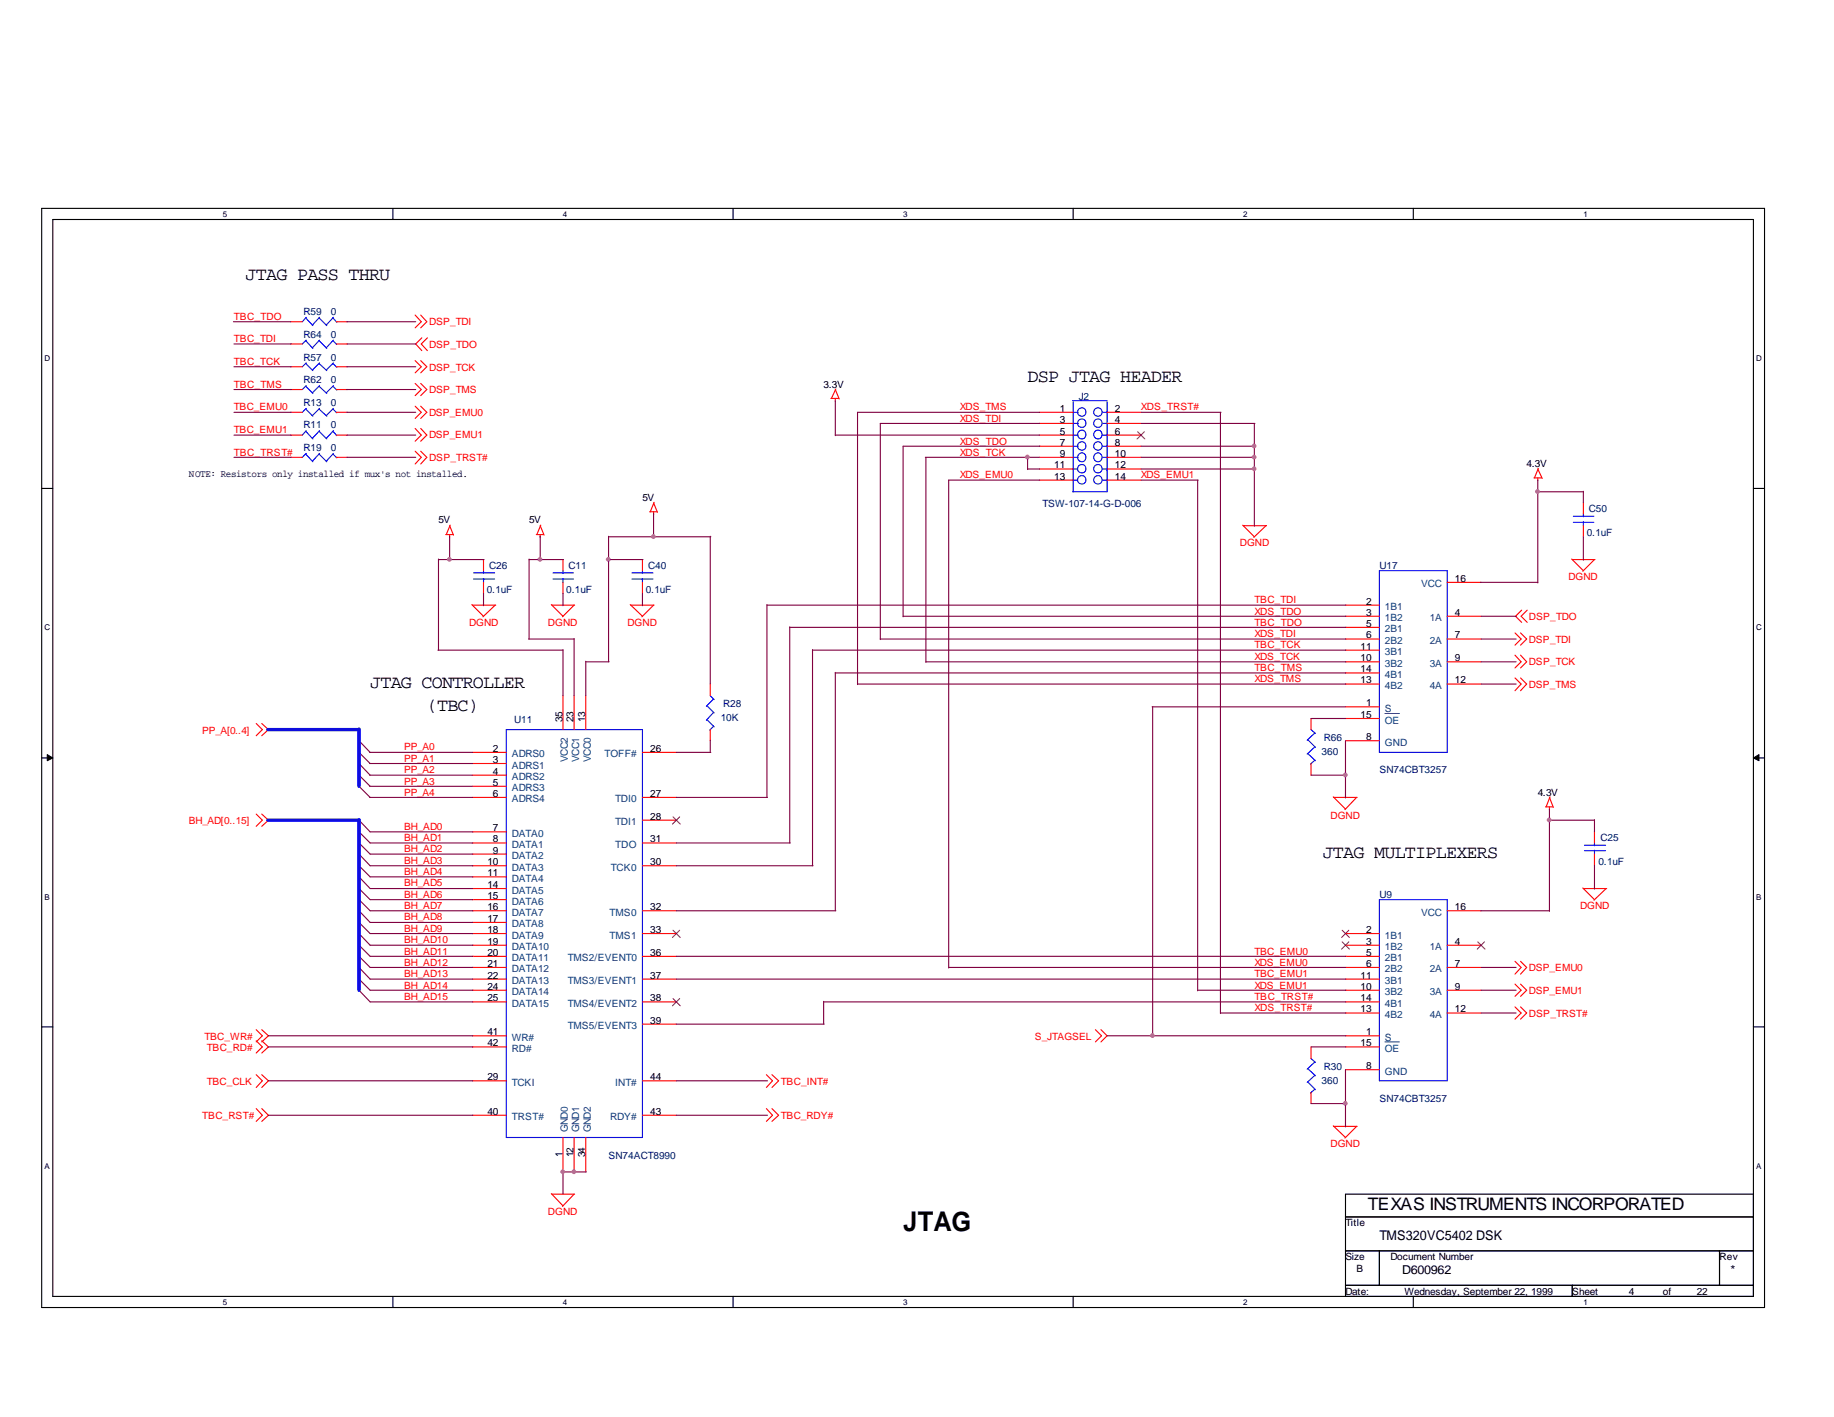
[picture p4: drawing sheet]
<svg xmlns="http://www.w3.org/2000/svg" width="279mm" height="216mm" viewBox="0 0 279 216" stroke-linecap="round" stroke-linejoin="round" font-family="sans-serif">
<g fill="none" stroke="#000" stroke-width=".17">
<path d="M6.3 31.8h262.5v167.4h-262.5zM8 33.4h259.1v164.1h-259.1zM59.9 31.8v1.6M111.7 31.8v1.6M163.5 31.8v1.6M215.3 31.8v1.6M6.3 74.4h1.7M267.1 74.4h1.7M6.3 115.5h1.7M267.1 115.5h1.7M6.3 156.5h1.7M267.1 156.5h1.7"/>
<path d="M59.9 197.5v1.7M111.7 197.5v1.7M163.5 197.5v1.7M205 185.4h62.1M205 190.6h62.1M205 195.8h62.1M210.1 190.6v5.2M215.3 197.5v1.7M239.5 195.8v1.7M262 190.6v5.2M267.1 181.9h-62.1v15.6"/>
</g>
<g fill="#000" stroke="#000" stroke-width=".15">
<path d="M7.2 115l.8 .5-.8 .4z" fill-rule="evenodd"/>
<path d="M267.1 115.5l.9-.5v.9z" fill-rule="evenodd"/>
</g>
<g fill="none" stroke="#f00" stroke-width=".17">
<path d="M44.3 49h1.8M44.3 52.4h1.8M44.3 55.9h1.8M44.3 59.4h1.8M51.2 49h1.7M51.2 52.4h1.7M51.2 55.9h1.7M51.2 59.4h1.7M63.2 48l1 1-1 1M63.2 54.9l1 1-1 .9M63.2 58.4l1 1-1 .9M64.1 48l.9 1-.9 1"/>
<path d="M64.1 54.9l.9 1-.9 .9M64.1 58.4l.9 1-.9 .9M64.3 51.5l-1 .9 1 1M65.1 51.5l-.9 .9 .9 1M127.3 59.4l.5 1.4M127.3 59.3l-.6 1.4M44.3 66.3h1.8M44.3 69.7h1.8M44.3 62.8h1.8M51.2 66.3h1.7M51.2 69.7h1.7M51.2 62.8h1.7"/>
<path d="M63.2 61.9l1 .9-1 1M63.2 65.3l1 1-1 .9M63.2 68.7l1 1-1 1M64.1 61.9l.9 .9-.9 1M64.1 65.3l.9 1-.9 .9M64.1 68.7l.9 1-.9 1M99 78h1.1M99.6 78v.4M99.6 76.6l.6 1.5M99.7 76.5l-.6 1.5M126.6 60.7h1.2M127.3 60.7v.4"/>
<path d="M158.3 66.3h5.2M158.3 69.7h5.2M158.3 62.8h5.2M158.3 64.5h5.2M158.3 68h5.2M158.3 71.5h5.2M158.3 73.2h5.2M168.7 66.3h5.1M168.7 69.7h5.1M168.7 62.8h5.1M168.7 64.5h5.1M168.7 68h5.1"/>
<path d="M168.7 71.5h5.1M168.7 73.2h5.1M233.7 72.8h1.2M234.3 72.8v.4M234.3 71.5l.6 1.4M234.4 71.4l-.6 1.4M241.2 76.6v1.7M67.9 81.4h1.1M68.5 81.4v.5M68.5 80.1l.6 1.4M68.6 80l-.6 1.4M71.9 92.1l1.8 1.8"/>
<path d="M72 92.2h3.5M73.7 85.3v1.7M73.7 88.7v1.7M75.4 92.2l-1.8 1.8M81.7 81.4h1.1M82.3 81.4v.5M82.3 80.1l.6 1.4M82.4 80l-.6 1.4M84 92.1l1.8 1.8M84.1 92.2h3.4M85.8 85.3v1.7M85.8 88.7v1.7"/>
<path d="M87.5 92.2l-1.8 1.8M96 92.1l1.9 1.8M96.1 92.2h3.6M97.9 85.3v1.7M97.9 88.7v1.7M99.6 92.2l-1.8 1.8M189.3 80l1.8 1.8M189.4 80.1h3.6M192.9 80.1l-1.9 1.8M205 92.2h5.1M205 93.9h5.1M205 97.4h5.1"/>
<path d="M205 99.1h5.1M205 95.6h5.1M220.5 93.9h5.1M220.5 97.4h5.1M220.5 88.7h5.1M230.8 96.4l.9 1-.9 .9M230.8 99.8l.9 1-.9 1M231.6 96.4l1 1-1 .9M231.6 99.8l1 1-1 1M231.8 93l-.9 .9 .9 .9M232.7 93l-1 .9 1 .9M239.4 85.2l1.8 1.8"/>
<path d="M239.5 85.3h3.5M241.2 80.1v1.7M242.9 85.3l-1.8 1.7M39 110.2l1 1-1 .9M39.9 110.2l1 1-1 .9M72 114.6h5.1M72 116.3h5.1M72 118.1h5.1M72 119.8h5.1M85.8 106v5.2M87.5 106v5.2M89.2 106v5.2"/>
<path d="M97.9 114.6h5.1M108.2 104.2v1.8M108.2 111.2v1.7M199.7 109.5v1.7M199.7 116.3v1.8M205 102.5h5.1M205 100.8h5.1M205 104.2h5.1M205 107.7h5.1M205 109.5h5.1M205 112.9h5.1M220.5 100.8h5.1"/>
<path d="M220.5 104.2h5.1M230.8 103.3l.9 .9-.9 1M231.6 103.3l1 .9-1 1M39 124l1 1-1 .9M39.9 124l1 1-1 .9M72 121.5h5.1M72 135.4h5.1M72 138.8h5.1M72 131.9h5.1M72 126.7h5.1M72 128.4h5.1M72 130.1h5.1"/>
<path d="M72 133.6h5.1M72 137.1h5.1M97.9 121.5h5.1M97.9 138.8h5.1M97.9 131.9h5.1M97.9 125h5.1M97.9 128.4h5.1M203.1 121.4l1.9 1.9M203.2 121.5h3.6M206.7 121.5l-1.8 1.9M220.5 138.8h5.1M235.5 122.9h1.1"/>
<path d="M236.1 122.9v.5M236.1 121.5l.5 1.5M236.1 121.4l-.6 1.5M241.1 135.3l1.8 1.8M241.2 135.4h3.6M242.9 126.7v1.7M242.9 130.1v1.8M244.7 135.4l-1.9 1.8M39 156.9l1 .9-1 1M39 158.6l1 .9-1 .9M39.9 156.9l1 .9-1 1M39.9 158.6l1 .9-1 .9"/>
<path d="M72 142.2h5.1M72 145.7h5.1M72 149.2h5.1M72 159.5h5.1M72 157.8h5.1M72 152.7h5.1M72 140.5h5.1M72 144h5.1M72 147.4h5.1M72 150.9h5.1M97.9 142.2h5.1M97.9 145.7h5.1"/>
<path d="M97.9 149.2h5.1M97.9 152.7h5.1M97.9 156h5.1M166.9 156.9l.9 .9-.9 1M167.7 156.9l1 .9-1 1M199.7 159.5v1.8M205 142.2h5.1M205 145.7h5.1M205 149.2h5.1M205 159.5h5.1M205 157.8h5.1M205 152.7h5.1"/>
<path d="M205 144h5.1M205 147.4h5.1M205 150.9h5.1M205 154.3h5.1M220.5 144h5.1M220.5 147.4h5.1M220.5 150.9h5.1M220.5 154.3h5.1M230.8 149.9l.9 1-.9 .9M230.8 153.4l.9 .9-.9 1M230.8 146.5l.9 .9-.9 1M231.6 149.9l1 1-1 .9"/>
<path d="M231.6 153.4l1 .9-1 1M231.6 146.5l1 .9-1 1M39 163.7l1 1-1 1M39 168.9l1 1-1 1M39.9 163.7l1 1-1 1M39.9 168.9l1 1-1 1M72 164.7h5.1M72 169.9h5.1M85.8 173.3v5.3M87.5 173.3v5.3M89.2 173.3v5.3M97.9 164.7h5.1"/>
<path d="M97.9 169.9h5.1M116.8 168.9l.9 1-.9 1M116.8 163.7l.9 1-.9 1M117.6 168.9l1 1-1 1M117.6 163.7l1 1-1 1M199.7 166.5v1.6M203.1 171.5l1.9 1.8M203.2 171.6h3.6M205 163h5.1M206.7 171.6l-1.8 1.8M84 181.9l1.8 1.8M84.1 181.9h3.4"/>
<path d="M87.5 181.9l-1.8 1.9"/>
</g>
<g fill="none" stroke="#00f" stroke-width=".17">
<path d="M46.6 48.4l1.1 1.2M46.6 51.9l1.1 1.2M46.6 55.4l1.1 1.1M46.6 58.8l1.1 1.1M46.7 48.3l-.6 .7M46.7 51.8l-.6 .6M46.7 55.3l-.6 .6M46.7 58.8l-.6 .6M48.6 48.4l1.2 1.2M48.6 51.9l1.2 1.2M48.6 55.4l1.2 1.1M48.6 58.8l1.2 1.1"/>
<path d="M48.7 48.3l-1.1 1.2M48.7 51.8l-1.1 1.2M48.7 55.3l-1.1 1.1M48.7 58.8l-1.1 1.1M50.7 48.4l.6 .7M50.7 51.9l.6 .6M50.7 55.4l.6 .6M50.7 58.8l.6 .6M50.8 48.3l-1.1 1.2M50.8 51.8l-1.1 1.2M50.8 55.3l-1.1 1.1M50.8 58.8l-1.1 1.1"/>
<path d="M46.6 65.7l1.1 1.2M46.6 69.2l1.1 1.2M46.6 62.3l1.1 1.1M46.7 65.6l-.6 .7M46.7 69.1l-.6 .6M46.7 62.2l-.6 .6M48.6 65.7l1.2 1.2M48.6 69.2l1.2 1.2M48.6 62.3l1.2 1.1M48.7 65.6l-1.1 1.2M48.7 69.1l-1.1 1.2M48.7 62.2l-1.1 1.1"/>
<path d="M50.7 65.7l.6 .7M50.7 69.2l.6 .6M50.7 62.3l.6 .6M50.8 65.6l-1.1 1.2M50.8 69.1l-1.1 1.2M50.8 62.2l-1.1 1.1M163.4 61h5.3M163.4 71.5h.8M163.4 73.2h.8M163.5 62.8h.8M163.5 64.5h.8M163.5 66.3h.8"/>
<path d="M163.5 68h.8M163.5 69.7h.8M163.5 61.2v13.7M168 62.8h.7M168 64.5h.7M168 66.3h.7M168 68h.7M168 69.7h.7M168 71.5h.7M168 73.2h.7M168.7 61.2v13.7h-5.3M239.7 79.6h3.1"/>
<path d="M239.7 78.7h3.1M241.2 78.3v.4M241.2 79.5v.6M72.1 88.2h3.3M72.1 87.3h3.3M73.7 87v.4M73.7 88.1v.6M84.2 88.2h3.2M84.2 87.3h3.2M85.8 87v.4M85.8 88.1v.6M96.3 88.2h3.2"/>
<path d="M96.3 87.3h3.2M97.9 87v.4M97.9 88.1v.6M210.1 87h10.4v27.6h-10.4zM77.1 111.2h20.8v62.1h-20.8zM107.7 107.5l1.1 1.1M107.7 109.6l1.1 1.1M108.2 106l.6 .6M108.7 106.5l-1.1 1.1M108.7 108.5l-1.1 1.2M108.7 110.7l-.6 .6M199.2 112.7l1.2 1.2"/>
<path d="M199.2 114.8l1.2 1.1M199.7 111.2l.7 .6M200.3 111.7l-1.2 1.1M200.3 113.8l-1.2 1.1M200.3 115.8l-.7 .6M210.1 137.1h10.4v27.6h-10.4zM241.4 129.6h3.2M241.4 128.8h3.2M242.9 128.4v.5M242.9 129.5v.6M199.2 162.8l1.2 1.1M199.2 164.8l1.2 1.2"/>
<path d="M199.7 161.3l.7 .6M200.3 161.8l-1.2 1.1M200.3 163.8l-1.2 1.1M200.3 165.9l-.7 .6"/>
<circle cx="164.8" cy="66.2" r=".65"/>
<circle cx="164.8" cy="69.7" r=".65"/>
<circle cx="164.8" cy="62.8" r=".64"/>
<circle cx="164.8" cy="73.1" r=".64"/>
<circle cx="164.8" cy="64.5" r=".64"/>
<circle cx="164.8" cy="68" r=".64"/>
<circle cx="164.8" cy="71.4" r=".64"/>
<circle cx="167.2" cy="66.2" r=".65"/>
<circle cx="167.2" cy="69.7" r=".65"/>
<circle cx="167.3" cy="73.1" r=".64"/>
<circle cx="167.3" cy="62.8" r=".64"/>
<circle cx="167.3" cy="68" r=".64"/>
<circle cx="167.3" cy="64.5" r=".64"/>
<circle cx="167.3" cy="71.4" r=".64"/>
</g>
<g fill="none" stroke="#804000" stroke-width=".15">
<path d="M173.3 65.8l1.1 1.1M174.3 65.8l-1.1 1.1M102.5 124.5l1.1 1.1M103.5 124.5l-1.1 1.1M102.5 141.7l1.1 1.1M102.5 152.1l1.1 1.1M103.5 141.7l-1.1 1.1M103.5 152.1l-1.1 1.1M204.5 141.7l1.1 1.1M204.5 143.5l1.1 1.1M205.5 141.7l-1.1 1.1M205.5 143.5l-1.1 1.1"/>
<path d="M225.1 143.5l1.1 1.1M226.1 143.5l-1.1 1.1"/>
</g>
<path d="M211 108.7h2.2M211 158.8h2.2" fill="none" stroke="#004080" stroke-width=".15"/>
<g fill="none" stroke="#800040" stroke-width=".17">
<path d="M35.6 49h8.7M35.6 52.4h8.8M35.6 55.9h8.8M35.6 59.4h8.8M52.8 49h10.5M52.8 52.4h10.5M52.8 55.9h10.5M52.8 59.4h10.5M35.6 69.7h8.8M35.6 62.8h8.8M35.6 66.3h8.8M52.8 69.7h10.5"/>
<path d="M52.8 62.8h10.5M52.8 66.3h10.5M99.6 78.2v3.6M127.3 61v5.4M127.3 66.3h31.1M141 69.7h17.3M141.1 69.7v31.2M156.5 69.7v1.8M156.5 71.5h1.9M158.4 73.2h-13.9v74.3M158.4 64.5h-24.3v33M158.4 68h-20.8v26"/>
<path d="M158.4 62.8h-27.8v41.5M173.8 69.7h17.4M173.8 73.2h8.7M173.8 64.5h17.4M173.8 62.8h12.2M173.8 71.5h17.4M173.8 68h17.4M182.5 73.2v77.8M185.9 62.8v91.6M191.1 64.5v15.7M234.2 74.9h7M234.3 73.2v15.6"/>
<path d="M241.2 74.8v1.8M66.7 99.1h19.1M66.8 85.3h6.9M66.8 85.2v13.9M68.5 81.7v3.6M73.7 90.4v1.9M80.5 97.4h7M80.6 85.2v12.2M80.6 85.3h5.3M82.3 81.7v3.6M85.8 90.4v1.9M85.8 99v7"/>
<path d="M87.5 97.3v8.7M92.7 81.7v19.1M92.7 85.3h5.3M92.7 81.8h15.6M97.9 90.4v1.9M108.2 81.7v22.5M116.8 92.1v29.4M116.8 92.2h88.3M120.3 95.6h84.8M120.3 95.5v32.9M123.8 99v32.9M123.8 99.1h81.3"/>
<path d="M134.1 97.4h71M137.6 93.9h67.5M225.6 88.7h8.7M225.6 97.4h5.4M225.6 93.9h5.4M241.2 81.8v3.5M54.6 114.6l1.8 1.7M54.6 118l1.8 1.8M54.6 112.8l1.8 1.8M54.6 119.7l1.8 1.8M54.6 116.2l1.8 1.9M56.3 118.1h15.7"/>
<path d="M56.3 114.6h15.7M56.3 119.8h15.7M56.3 116.3h15.7M89.2 100.8h3.6M89.2 100.8v5.2M103 114.6h5.3M108.2 112.8v1.8M127.3 102.4v36.4M127.3 102.5h77.8M130.6 104.2h74.5M141.1 100.8h64M175.5 107.7h29.5"/>
<path d="M175.6 107.7v50.2M199.7 109.5h5.4M199.7 118.1h5.4M205 112.9v8.7M225.6 100.8h5.4M225.6 104.2h5.4M54.6 133.5l1.8 1.9h15.7M54.6 137l1.8 1.8h15.7M54.6 135.3l1.8 1.8h15.7M54.6 126.7l1.8 1.7h15.7M54.6 131.8l1.8 1.8h15.7M54.6 128.4l1.8 1.7h15.7"/>
<path d="M54.6 124.9l1.8 1.8h15.7M54.6 130l1.8 1.9h15.7M54.6 138.7l1.8 1.8h15.7M56.3 121.5h15.7M103 138.8h24.3M103 128.4h17.4M103 131.9h20.9M103 121.5h13.9M225.6 138.8h10.5M236 125h6.9M236.1 123.3v15.6M242.9 124.9v1.8"/>
<path d="M242.9 131.9v3.6M40.9 159.5h31.2M40.9 157.8h31.2M54.6 145.6l1.8 1.8h15.7M54.6 143.9l1.8 1.8h15.7M54.6 150.8l1.8 1.9h15.7M54.6 142.2l1.8 1.8h15.7M54.6 140.5l1.8 1.7h15.7M54.6 149.1l1.8 1.8h15.7M54.6 147.3l1.8 1.9h15.7M103 156h22.6M103 145.7h102.1"/>
<path d="M103 149.2h102.1M125.5 152.6v3.4M125.5 152.7h79.6M144.5 147.4h60.6M168.7 157.8h36.4M182.5 150.9h22.6M185.9 154.3h19.2M199.7 159.5h5.4M225.6 154.3h5.4M225.6 147.4h5.4M225.6 150.9h5.4M40.9 169.9h31.2"/>
<path d="M40.9 164.7h31.2M85.8 178.5v3.4M85.8 178.6h3.5M103 169.9h13.9M103 164.7h13.9M199.7 168.1h5.4M205 163v8.7"/>
</g>
<path d="M40.8 111.2h13.9M54.7 111.1v8.7M40.8 125h13.9M54.7 124.9v26" fill="none" stroke="#00f" stroke-width=".51"/>
<g fill="#f0f" stroke="#f0f" stroke-width=".17">
<circle cx="175.6" cy="157.8" r=".29"/>
<circle cx="156.5" cy="69.6" r=".29"/>
<circle cx="234.2" cy="74.9" r=".29"/>
<circle cx="236" cy="124.9" r=".29"/>
<circle cx="92.7" cy="85.2" r=".29"/>
<circle cx="204.9" cy="118.1" r=".29"/>
<circle cx="99.5" cy="81.7" r=".29"/>
<circle cx="191.1" cy="67.9" r=".29"/>
<circle cx="204.9" cy="168.1" r=".29"/>
<circle cx="85.7" cy="178.5" r=".29"/>
<circle cx="87.4" cy="178.5" r=".29"/>
<circle cx="68.5" cy="85.2" r=".29"/>
<circle cx="191.1" cy="71.4" r=".29"/>
<circle cx="82.3" cy="85.2" r=".29"/>
<circle cx="191.1" cy="69.6" r=".29"/>
</g>
<text font-size="4.1" x="137.6" y="187.5">JTAG</text>
<g font-size="2.8">
<text x="37.4" y="42.7">JTAG PASS THRU</text>
<text x="156.6" y="58.2">DSP JTAG HEADER</text>
<text x="56.4" y="104.8">JTAG CONTROLLER</text>
<text x="65" y="108.3">(TBC)</text>
<text x="201.5" y="130.7">JTAG MULTIPLEXERS</text>
</g>
<text font-size="2.6" x="208.4" y="184.3">TEXAS INSTRUMENTS INCORPORATED</text>
<text font-size="2" x="210.1" y="189">TMS320VC5402 DSK</text>
<g font-size="1.9">
<text x="213.6" y="194.1">D600962</text>
<text x="263.7" y="194.1">*</text>
</g>
<g font-size="1.5" fill="#f00">
<text x="35.6" y="48.7">TBC_TDO</text>
<text x="35.6" y="52.2">TBC_TDI</text>
<text x="65.4" y="49.5">DSP_TDI</text>
<text x="65.4" y="53">DSP_TDO</text>
<text x="35.6" y="55.6">TBC_TCK</text>
<text x="35.6" y="59.1">TBC_TMS</text>
<text x="65.4" y="56.5">DSP_TCK</text>
<text x="65.4" y="59.9">DSP_TMS</text>
<text x="35.6" y="62.5">TBC_EMU0</text>
<text x="35.6" y="66">TBC_EMU1</text>
<text x="65.4" y="63.4">DSP_EMU0</text>
<text x="146.2" y="64.3">XDS_TDI</text>
<text x="146.2" y="62.5">XDS_TMS</text>
<text x="173.8" y="62.5">XDS_TRST#</text>
<text x="35.6" y="69.4">TBC_TRST#</text>
<text x="65.4" y="66.8">DSP_EMU1</text>
<text x="65.4" y="70.3">DSP_TRST#</text>
<text x="146.2" y="67.7">XDS_TDO</text>
<text x="146.2" y="69.4">XDS_TCK</text>
<text x="146.2" y="72.9">XDS_EMU0</text>
<text x="173.8" y="72.9">XDS_EMU1</text>
<text x="188.9" y="83.2">DGND</text>
<text x="238.9" y="88.4">DGND</text>
<text x="71.5" y="95.3">DGND</text>
<text x="83.5" y="95.3">DGND</text>
<text x="95.6" y="95.3">DGND</text>
<text x="191.1" y="91.9">TBC_TDI</text>
<text x="191.1" y="95.3">TBC_TDO</text>
<text x="191.1" y="93.6">XDS_TDO</text>
<text x="232.9" y="94.5">DSP_TDO</text>
<text x="191.1" y="98.8">TBC_TCK</text>
<text x="191.1" y="100.5">XDS_TCK</text>
<text x="191.1" y="97">XDS_TDI</text>
<text x="232.9" y="98">DSP_TDI</text>
<text x="232.9" y="101.3">DSP_TCK</text>
<text x="191.1" y="104">XDS_TMS</text>
<text x="191.1" y="102.3">TBC_TMS</text>
<text x="232.9" y="104.8">DSP_TMS</text>
<text x="30.8" y="111.8">PP_A[0..4]</text>
<text x="61.5" y="119.5">PP_A3</text>
<text x="61.5" y="116.1">PP_A1</text>
<text x="61.5" y="114.3">PP_A0</text>
<text x="61.5" y="117.8">PP_A2</text>
<text x="28.8" y="125.6">BH_AD[0..15]</text>
<text x="61.5" y="121.2">PP_A4</text>
<text x="202.7" y="124.7">DGND</text>
<text x="61.5" y="131.6">BH_AD3</text>
<text x="61.5" y="129.9">BH_AD2</text>
<text x="61.5" y="126.4">BH_AD0</text>
<text x="61.5" y="128.2">BH_AD1</text>
<text x="61.5" y="136.8">BH_AD6</text>
<text x="61.5" y="135">BH_AD5</text>
<text x="61.5" y="133.3">BH_AD4</text>
<text x="61.5" y="143.7">BH_AD10</text>
<text x="61.5" y="138.5">BH_AD7</text>
<text x="61.5" y="140.2">BH_AD8</text>
<text x="61.5" y="142">BH_AD9</text>
<text x="240.7" y="138.5">DGND</text>
<text x="61.5" y="148.8">BH_AD13</text>
<text x="61.5" y="147.2">BH_AD12</text>
<text x="61.5" y="145.5">BH_AD11</text>
<text x="191.1" y="148.8">TBC_EMU1</text>
<text x="191.1" y="145.5">TBC_EMU0</text>
<text x="191.1" y="147.2">XDS_EMU0</text>
<text x="232.9" y="148">DSP_EMU0</text>
<text x="61.5" y="152.3">BH_AD15</text>
<text x="61.5" y="150.6">BH_AD14</text>
<text x="191.1" y="152.3">TBC_TRST#</text>
<text x="191.1" y="150.6">XDS_EMU1</text>
<text x="191.1" y="154.1">XDS_TRST#</text>
<text x="232.9" y="151.5">DSP_EMU1</text>
<text x="232.9" y="154.9">DSP_TRST#</text>
<text x="31.2" y="158.4">TBC_WR#</text>
<text x="31.5" y="160.1">TBC_RD#</text>
<text x="157.6" y="158.4">S_JTAGSEL</text>
<text x="31.5" y="165.3">TBC_CLK</text>
<text x="119" y="165.3">TBC_INT#</text>
<text x="30.8" y="170.4">TBC_RST#</text>
<text x="119" y="170.4">TBC_RDY#</text>
<text x="202.7" y="174.8">DGND</text>
<text x="83.5" y="185.2">DGND</text>
</g>
<g font-size="1.5" fill="#000080">
<text x="46.2" y="48">R59</text>
<text x="46.2" y="51.5">R64</text>
<text x="50.4" y="48">0</text>
<text x="50.4" y="51.5">0</text>
<text x="46.2" y="54.9">R57</text>
<text x="46.2" y="58.3">R62</text>
<text x="50.4" y="54.9">0</text>
<text x="50.4" y="58.3">0</text>
<text x="46.2" y="65.3">R11</text>
<text x="46.2" y="61.8">R13</text>
<text x="50.4" y="65.3">0</text>
<text x="50.4" y="61.8">0</text>
<text x="164.3" y="61">J2</text>
<text x="46.2" y="68.7">R19</text>
<text x="50.4" y="68.7">0</text>
<text x="158.8" y="77.2">TSW-107-14-G-D-006</text>
<text x="241.7" y="81.7">0.1uF</text>
<text x="242.1" y="78.1">C50</text>
<text x="74.5" y="86.7">C26</text>
<text x="86.6" y="86.7">C11</text>
<text x="98.7" y="86.7">C40</text>
<text x="210.1" y="86.7">U17</text>
<text x="74.2" y="90.3">0.1uF</text>
<text x="86.3" y="90.3">0.1uF</text>
<text x="98.4" y="90.3">0.1uF</text>
<text x="110.2" y="107.8">R28</text>
<text x="78.3" y="110.2">U11</text>
<text x="109.8" y="109.8">10K</text>
<text x="201.7" y="112.9">R66</text>
<text x="201.3" y="115.1">360</text>
<text x="210.1" y="117.8">SN74CBT3257</text>
<text x="243.5" y="131.7">0.1uF</text>
<text x="243.8" y="128.2">C25</text>
<text x="210.1" y="136.8">U9</text>
<text x="201.3" y="165.1">360</text>
<text x="201.7" y="163.1">R30</text>
<text x="210.1" y="167.9">SN74CBT3257</text>
<text x="92.7" y="176.5">SN74ACT8990</text>
</g>
<g font-size="1.5">
<text x="125.5" y="59.1">3.3V</text>
<text x="161.5" y="62.7">1</text>
<text x="161.5" y="64.4">3</text>
<text x="169.8" y="62.7">2</text>
<text x="169.8" y="64.4">4</text>
<text x="160.6" y="71.4">11</text>
<text x="161.5" y="66.2">5</text>
<text x="161.5" y="67.9">7</text>
<text x="161.5" y="69.6">9</text>
<text x="169.8" y="66.2">6</text>
<text x="169.8" y="67.9">8</text>
<text x="169.8" y="69.6">10</text>
<text x="169.8" y="71.4">12</text>
<text x="232.6" y="71.1">4.3V</text>
<text x="28.8" y="72.7">NOTE: Resistors only installed if mux's not installed.</text>
<text x="97.9" y="76.4">5V</text>
<text x="160.6" y="73.1">13</text>
<text x="169.8" y="73.1">14</text>
<text x="66.8" y="79.8">5V</text>
<text x="80.6" y="79.8">5V</text>
<text x="221.7" y="88.6">16</text>
<text x="208.1" y="92.1">2</text>
<text x="208.1" y="93.8">3</text>
<text x="208.1" y="95.5">5</text>
<text x="221.7" y="93.8">4</text>
<text x="207.3" y="99">11</text>
<text x="207.3" y="100.8">10</text>
<text x="208.1" y="97.3">6</text>
<text x="221.7" y="97.3">7</text>
<text x="221.7" y="100.8">9</text>
<text x="207.3" y="102.4">14</text>
<text x="207.3" y="104.1">13</text>
<text x="208.1" y="107.6">1</text>
<text x="221.7" y="104.1">12</text>
<text x="85.7" y="110" transform="rotate(-90 85.7 110)">35</text>
<text x="87.4" y="110" transform="rotate(-90 87.4 110)">23</text>
<text x="89.2" y="110" transform="rotate(-90 89.2 110)">13</text>
<text x="207.3" y="109.4">15</text>
<text x="208.1" y="112.8">8</text>
<text x="75.1" y="114.6">2</text>
<text x="75.1" y="116.2">3</text>
<text x="75.1" y="118">4</text>
<text x="75.1" y="119.7">5</text>
<text x="99.1" y="114.6">26</text>
<text x="75.1" y="121.4">6</text>
<text x="99.1" y="124.9">28</text>
<text x="99.1" y="121.4">27</text>
<text x="234.3" y="121.2">4.3V</text>
<text x="74.3" y="131.8">10</text>
<text x="75.1" y="126.7">7</text>
<text x="75.1" y="128.4">8</text>
<text x="75.1" y="130">9</text>
<text x="99.1" y="131.8">30</text>
<text x="99.1" y="128.4">31</text>
<text x="74.3" y="133.5">11</text>
<text x="74.3" y="135.3">14</text>
<text x="74.3" y="137">15</text>
<text x="74.3" y="138.7">16</text>
<text x="74.3" y="140.5">17</text>
<text x="74.3" y="142.2">18</text>
<text x="74.3" y="143.9">19</text>
<text x="99.1" y="138.7">32</text>
<text x="99.1" y="142.2">33</text>
<text x="208.1" y="142.2">2</text>
<text x="208.1" y="143.9">3</text>
<text x="221.7" y="143.9">4</text>
<text x="221.7" y="138.7">16</text>
<text x="74.3" y="145.6">20</text>
<text x="74.3" y="147.3">21</text>
<text x="74.3" y="149.1">22</text>
<text x="99.1" y="145.6">36</text>
<text x="99.1" y="149.1">37</text>
<text x="207.3" y="149.1">11</text>
<text x="208.1" y="145.6">5</text>
<text x="208.1" y="147.3">6</text>
<text x="221.7" y="147.3">7</text>
<text x="74.3" y="150.8">24</text>
<text x="74.3" y="152.6">25</text>
<text x="99.1" y="152.6">38</text>
<text x="99.1" y="156">39</text>
<text x="207.3" y="152.6">14</text>
<text x="207.3" y="154.3">13</text>
<text x="207.3" y="150.8">10</text>
<text x="221.7" y="150.8">9</text>
<text x="221.7" y="154.3">12</text>
<text x="74.3" y="159.4">42</text>
<text x="74.3" y="157.7">41</text>
<text x="207.3" y="159.4">15</text>
<text x="208.1" y="157.7">1</text>
<text x="74.3" y="164.6">29</text>
<text x="99.1" y="164.6">44</text>
<text x="208.1" y="162.9">8</text>
<text x="74.3" y="169.8">40</text>
<text x="99.1" y="169.8">43</text>
<text x="85.7" y="176.4" transform="rotate(-90 85.7 176.4)">1</text>
<text x="87.4" y="176.4" transform="rotate(-90 87.4 176.4)">12</text>
<text x="89.2" y="176.4" transform="rotate(-90 89.2 176.4)">34</text>
<text x="205" y="186.9">Title</text>
<text x="205" y="197.3">Date:</text>
<text x="205" y="192">Size</text>
<text x="206.7" y="193.8">B</text>
<text x="211.8" y="192">Document Number</text>
<text x="214" y="197.3">Wednesday, September 22, 1999</text>
<text x="239.5" y="197.3">Sheet</text>
<text x="248.2" y="197.3">4</text>
<text x="253.3" y="197.3">of</text>
<text x="258.5" y="197.3">22</text>
<text x="262" y="192">Rev</text>
</g>
<g font-size="1.5" fill="#004080">
<text x="216.5" y="89.5">VCC</text>
<text x="211" y="94.7">1B2</text>
<text x="211" y="93">1B1</text>
<text x="217.8" y="94.7">1A</text>
<text x="211" y="101.6">3B2</text>
<text x="211" y="96.4">2B1</text>
<text x="211" y="98.1">2B2</text>
<text x="211" y="99.8">3B1</text>
<text x="217.8" y="98.1">2A</text>
<text x="217.8" y="101.6">3A</text>
<text x="211" y="103.3">4B1</text>
<text x="211" y="105">4B2</text>
<text x="217.8" y="105">4A</text>
<text x="211" y="113.6">GND</text>
<text x="211" y="108.5">S</text>
<text x="211" y="110.2">OE</text>
<text x="78" y="115.4">ADRS0</text>
<text x="78" y="117.1">ADRS1</text>
<text x="78" y="118.9">ADRS2</text>
<text x="86.5" y="116.1" transform="rotate(-90 86.5 116.1)">VCC2</text>
<text x="88.2" y="116.1" transform="rotate(-90 88.2 116.1)">VCC1</text>
<text x="90" y="116.1" transform="rotate(-90 90 116.1)">VCC0</text>
<text x="92.1" y="115.4">TOFF#</text>
<text x="78" y="120.6">ADRS3</text>
<text x="78" y="122.3">ADRS4</text>
<text x="93.7" y="125.7">TDI1</text>
<text x="93.7" y="122.3">TDI0</text>
<text x="78" y="127.5">DATA0</text>
<text x="78" y="129.2">DATA1</text>
<text x="78" y="130.9">DATA2</text>
<text x="93.7" y="129.2">TDO</text>
<text x="78" y="132.7">DATA3</text>
<text x="78" y="134.4">DATA4</text>
<text x="78" y="136.1">DATA5</text>
<text x="78" y="137.8">DATA6</text>
<text x="93" y="132.7">TCK0</text>
<text x="78" y="139.5">DATA7</text>
<text x="78" y="141.3">DATA8</text>
<text x="78" y="143">DATA9</text>
<text x="92.9" y="139.5">TMS0</text>
<text x="92.9" y="143">TMS1</text>
<text x="211" y="143">1B1</text>
<text x="216.5" y="139.5">VCC</text>
<text x="78" y="144.8">DATA10</text>
<text x="78" y="146.5">DATA11</text>
<text x="78" y="148.2">DATA12</text>
<text x="78" y="149.9">DATA13</text>
<text x="86.5" y="146.5">TMS2/EVENT0</text>
<text x="86.5" y="149.9">TMS3/EVENT1</text>
<text x="211" y="144.8">1B2</text>
<text x="211" y="146.5">2B1</text>
<text x="211" y="148.2">2B2</text>
<text x="211" y="149.9">3B1</text>
<text x="217.8" y="144.8">1A</text>
<text x="217.8" y="148.2">2A</text>
<text x="78" y="151.6">DATA14</text>
<text x="78" y="153.4">DATA15</text>
<text x="86.5" y="153.4">TMS4/EVENT2</text>
<text x="211" y="151.6">3B2</text>
<text x="211" y="153.4">4B1</text>
<text x="211" y="155.1">4B2</text>
<text x="217.8" y="151.6">3A</text>
<text x="217.8" y="155.1">4A</text>
<text x="78" y="160.3">RD#</text>
<text x="78" y="158.6">WR#</text>
<text x="86.5" y="156.8">TMS5/EVENT3</text>
<text x="211" y="158.6">S</text>
<text x="211" y="160.3">OE</text>
<text x="78" y="165.4">TCKI</text>
<text x="93.7" y="165.4">INT#</text>
<text x="211" y="163.7">GND</text>
<text x="78" y="170.7">TRST#</text>
<text x="86.5" y="172.5" transform="rotate(-90 86.5 172.5)">GND0</text>
<text x="88.2" y="172.5" transform="rotate(-90 88.2 172.5)">GND1</text>
<text x="90" y="172.5" transform="rotate(-90 90 172.5)">GND2</text>
<text x="93" y="170.7">RDY#</text>
</g>
<g font-size="1.2">
<text x="34" y="33">5</text>
<text x="85.8" y="33">4</text>
<text x="137.6" y="33">3</text>
<text x="189.4" y="33">2</text>
<text x="241.2" y="33">1</text>
<text x="6.8" y="55">D</text>
<text x="267.5" y="55">D</text>
<text x="6.8" y="96">C</text>
<text x="267.5" y="96">C</text>
<text x="6.8" y="137.1">B</text>
<text x="267.5" y="137.1">B</text>
<text x="6.8" y="178.1">A</text>
<text x="267.5" y="178.1">A</text>
<text x="34" y="198.8">5</text>
<text x="85.8" y="198.8">4</text>
<text x="137.6" y="198.8">3</text>
<text x="189.4" y="198.8">2</text>
<text x="241.2" y="198.8">1</text>
</g>
</svg>
